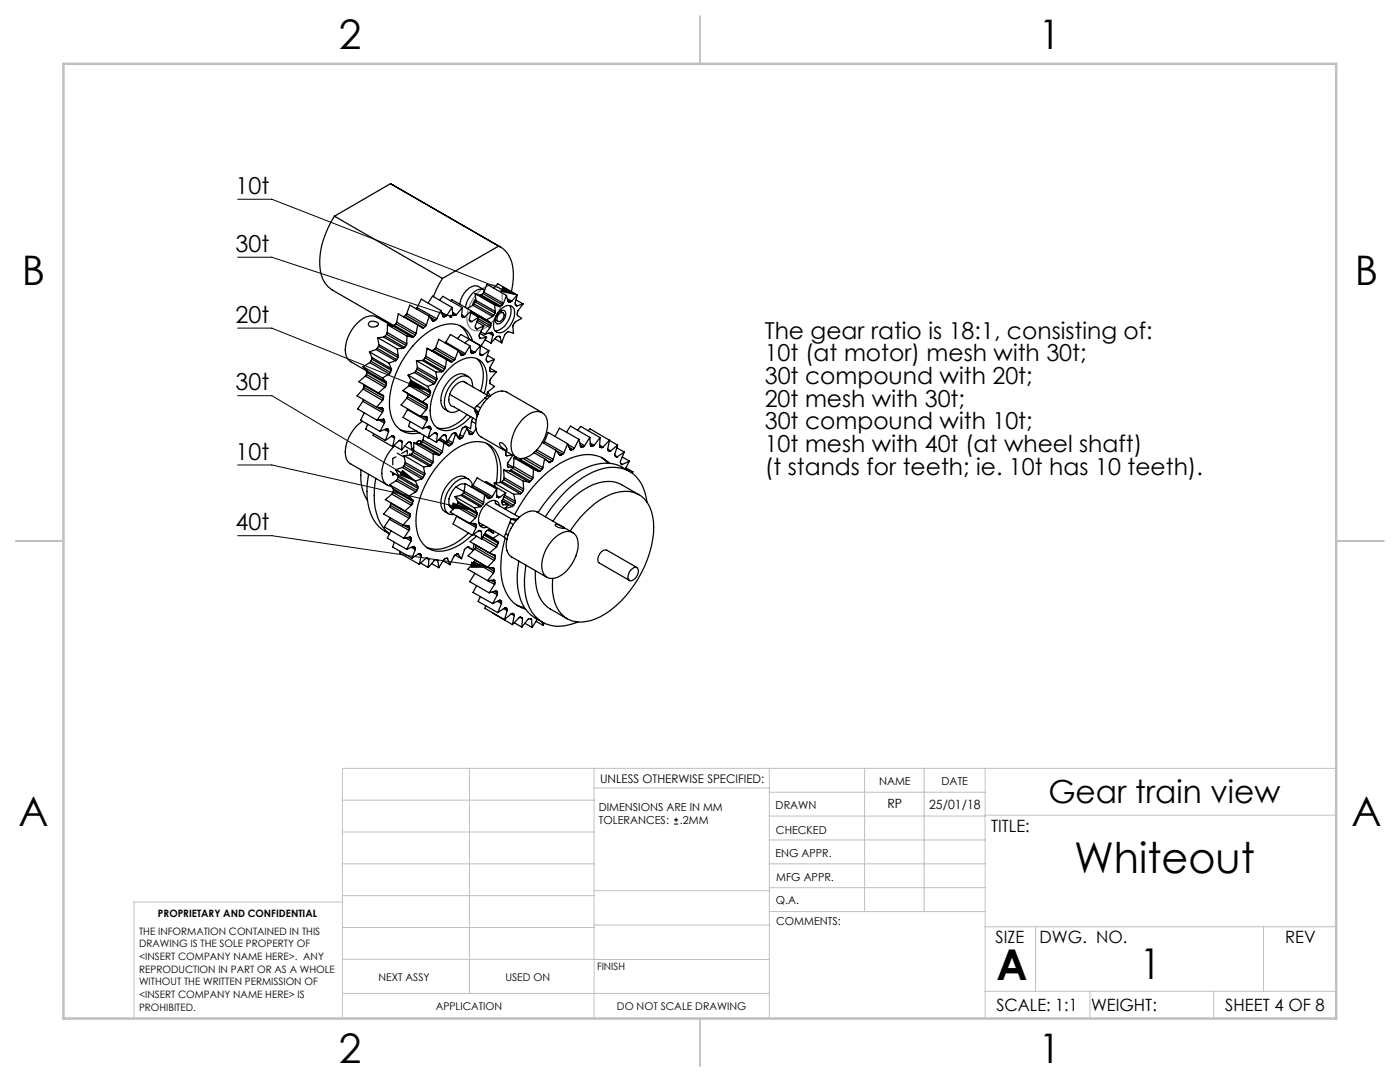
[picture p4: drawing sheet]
<svg xmlns="http://www.w3.org/2000/svg" width="279mm" height="216mm" viewBox="0 0 279 216" stroke-linecap="round" stroke-linejoin="round" font-family="sans-serif">
<g fill="none" stroke="#000" stroke-width=".2">
<path d="M47.4 39.8h6.9l48.9 19.1M47.4 51.3h6.9l35.7 11.8M100.4 57.2l2.8 1.7-3.2-.8zM47.4 65.5h6.9l30.4 12.3M47.4 79h6.9l28.6 17M81.9 76l2.8 1.8-3.2-.8zM47.4 92.8h6.9l39.2 8.8M80.3 93.9l2.6 2.1-3.1-1.2zM47.4 106.9h6.9l43 6.3M90.4 100.4l3.1 1.2-3.3-.2zM94.1 112.2l3.2 1h-3.3zM134.5 164.4h.9"/>
<path d="M134.5 163.6h.9M134.9 163.2v.8"/>
</g>
<path d="M95.3 58.6a3.7 3.7 0 0 1 3.9-1.5 3.6 3.6 0 0 1 .6 4.4 6.4 6.4 0 0 1-4.5 4.5 2.12 2.12 0 0 1-2.1-2.5 7.7 7.7 0 0 1 2.1-4.9z" fill="none" stroke="#808080" stroke-width=".25"/>
<g fill="none" stroke="#c0c0c0" stroke-width=".2">
<path d="M68.3 159.7h50.3M93.7 153.3v44.9M118.6 153.3v49.9M118.6 157.2h34.9M153.5 153.3v49.9M153.5 158.1h43.1M172.5 153.3v28.6M184.4 153.3v28.6M196.6 153.3v49.9M266.7 153.3h-198.4v49.9M68.3 178.7h50.3M68.3 172.4h50.3"/>
<path d="M68.3 166h50.3M68.3 180h-41.6v23.2M118.6 177.7h35M153.5 167.6h43.1M153.5 162.8h43.1M153.5 172.4h43.1M153.5 177.1h43.1M196.6 162.7h70.1M68.3 198.2h85.2M68.3 191.4l85.2 .1M68.3 185.1h50.3M118.6 184.6h35"/>
<path d="M153.6 181.9h43M196.6 197.8h70.1M196.6 184.9h70.1M206.7 184.9v12.9M217.5 197.8v5.4M242.2 197.8v5.4M252.2 184.9v12.9"/>
</g>
<path d="M139.7 3.2v9.5M3.1 107.9h9.6M266.7 107.9h9.5M139.7 203.2v9.6" fill="none" stroke="#c0c0c0" stroke-width=".25"/>
<path d="M12.7 12.7h254v190.5h-254z" fill="none" stroke="#c0c0c0" stroke-width=".5"/>
<path d="M100.4 57.2l2.8 1.7-3.2-.8zM89.7 62.9l-.1 .2a.34 .34 0 0 0 .3 .4 .34 .34 0 0 0 .4-.3l-.3-.1h.3a.34 .34 0 0 0-.2-.3 .34 .34 0 0 0-.4 .1zM81.9 76l2.8 1.8-3.2-.8zM80.3 93.9l2.6 2.1-3.1-1.2zM90.4 100.4l3.1 1.2-3.3-.2zM94.1 112.2l3.2 1h-3.3z" fill="#000"/>
<g fill="none" stroke="#000" stroke-width=".25">
<path d="M77.9 36.7l22.1 12.7M77.9 36.7l-11.2 6.4M77.9 36.7l.5 .2M66.7 43.1a15.4 15.4 0 0 0-2.6 11.8 5 5 0 0 0 2.2 3l12.3 7.1M66.7 43.1l21.6 12.5M87.7 59.9l.7-.8 3.9 2.3M88.3 55.6l-.7 1.2-1.1 2.4M88.3 55.6l11.2-6.5a6.1 6.1 0 0 1 2.9 6.4l-.3 2.7M94.8 58.6l3.9 2.3M94.8 58.6l1 .3M94.8 58.6l.2 1.3M94.9 59.7l-.4 .5-.2 .8"/>
<path d="M95 59.9l-.1 .4M95 59.9l3.8 2.3M95.8 58.9l3.9 2.3M96 58.8l-.2 .1M96 58.8l3.9 2.3M96.4 58.6l-.4 .2M96.4 58.6l3.9 2.2M96.6 58.3l-.2 .3M96.6 58.3l3.9 2.2M96.6 58.3l.6-1.6 3.9 2.2M96.6 57.8a2.38 2.38 0 0 0-3.9 .7 4.6 4.6 0 0 0-.9 2.2M96.7 57.9a1.98 1.98 0 0 0-2.5 .7 5 5 0 0 0-1.3 2.7"/>
<path d="M98.6 57.5l.7-.9 3.9 2.3M101.1 58.9l.3 1.2 .2 .2M101.1 58.9l-.6 1.6M101.2 59.6l.9 .5M101.4 59.9l.5 .3M103 59.8l1.4 .8M103.2 58.9l-.4 1.6 .2 .5h.2M103.2 58.9l-1.1 1.2M72.5 73.2l3.8 2.2M72.5 73.2l.7 .8M72.5 77.6l-1.2 1.4 3.8 2.2M72.5 77.6l3.8 2.3"/>
<path d="M72.5 79.7l-.1 .4M72.6 77.3l-.1 .3M72.6 77.3l3.9 2.3M72.7 76.7v.2M72.7 76.9l-.1 .4M72.7 76.9l3.9 2.2M72.9 75l-1.3 1.2 3.9 2.2M72.9 75l3.9 2.3M73.1 74.7l-.2 .3M73.1 74.7l3.9 2.3M73.2 74v.3M73.2 74l3.9 2.3"/>
<path d="M73.2 74.3l-.1 .4M73.2 74.3l3.9 2.3M73.7 64.3a1.29 1.29 0 0 1 1.8 .4 1.22 1.22 0 0 1-2 0zM73.7 70.2l3.9 2.3M73.7 70.2l.5 1.1M73.8 72.4l3.9 2.2M73.8 72.4l-1.3 .8M74 72.1l-.2 .3M74 72.1l3.9 2.2M74.2 71.6l-.2 .5M74.2 71.6l3.9 2.3M74.2 71.3v.3"/>
<path d="M74.2 71.3l3.9 2.3M75 69.7l3.9 2.3M75 69.7l-1.3 .5M75.3 69.5l-.3 .2M75.3 69.5l3.9 2.3M75.4 67.4l3.9 2.2M75.4 67.4l.2 1.4M75.5 78.4l1 .5 .1 .2M75.5 69.1l-.2 .4M75.5 69.1l3.9 2.2M75.6 68.8l-.1 .3M75.6 68.8l3.9 2.2"/>
<path d="M76.3 79.9l-1.2 1.3M76.3 75.4l.8 .9M76.5 79.6l-.2 .3M76.6 79.1l-.1 .5M76.6 67.3l3.9 2.2M76.6 67.3l-1.2 .1M76.8 77.3l-1.3 1.1M76.9 67.1l-.3 .2M76.9 67.1l3.9 2.2M77 77l-.2 .3M77.1 76.6l-.1 .4M77.1 76.3v.3"/>
<path d="M77.2 66.7l-.3 .4M77.2 66.7l3.8 2.2M77.3 66.4l-.1 .3M77.3 66.4l3.9 2.2M77.3 64.8l3.9 2.3M77.3 64.8v1.6M77.3 64.8l1.1 .3M77.6 72.5l.5 1.1M77.7 74.6l-1.4 .8M77.9 74.3l-.2 .3M78.1 73.9l-.2 .4M78.1 73.6v.3"/>
<path d="M78.2 65l-3.1-1.7a3.1 3.1 0 0 0-3.3 .7 7.3 7.3 0 0 0-2.7 7.1l.3 .5 .6 .6 3.2 1.8M78.4 65.1l3.9 2.2M78.7 64.9l-.3 .2M78.7 64.9l3.8 2.3M78.9 72l-1.3 .5M79 64.6l-.3 .3M79 64.6l3.9 2.3M79.2 71.8l-.3 .2M79.2 64.3l-.2 .3M79.2 64.3l3.8 2.2M79.2 64.3l.3-1.7 3.9 2.2M79.3 69.6l.2 1.4"/>
<path d="M79.4 71.3l-.2 .5M79.5 71l-.1 .3M80.4 77.9l3.9 2.3 1.2-1M80.4 77.9l.9 .6M80.5 69.5l-1.2 .1M80.6 63.1l-.1 .1M80.6 63.1l3.9 2.3M80.8 69.3l-.3 .2M81 62.9l-.4 .2M81 62.9l3.9 2.3M81 68.9l-.2 .4M81.2 68.6l-.2 .3"/>
<path d="M81.2 62.6l-.2 .3M81.2 79.5l3.9 2.2M81.2 79.5l-1.2 1.3 3.9 2.3M81.2 62.6l3.9 2.2M81.2 62.6l.6-1.7 3.9 2.2M81.2 67.1v1.5M81.2 67.1l1.1 .2M81.3 78.5l3.9 2.2 .1 .3M81.3 78.5l.1 .2M81.3 79.2l-.1 .3M81.3 79.2l3.9 2.2M81.4 78.7l-.1 .5"/>
<path d="M81.4 78.7l3.9 2.3M81.5 74.9l3.8 2.2M81.5 74.9l.5 1M81.7 76.9l3.8 2.3M81.7 76.9l-1.3 1M81.8 76.6l-.1 .3M81.8 76.6l4 2.3M82 75.9v.3M82 76.2l-.2 .4M82 75.9l3.9 2.2M82 76.2l3.9 2.2M82.5 67.2l-.2 .1"/>
<path d="M82.7 74.3l3.9 2.3M82.7 74.3l-1.2 .6M82.9 66.9l-.4 .3M83 74.1l-.3 .2M83 74.1l3.9 2.2M83 66.5l-.1 .4M83.1 72l3.9 2.2M83.1 72l.2 1.3M83.2 73.7l-.2 .4M83.2 73.7l3.9 2.2M83.3 61.4l-.3 .2M83.3 61.4l3.9 2.2"/>
<path d="M83.3 61.4l.8-1.7 3.9 2.2M83.3 73.3l-.1 .4M83.3 73.3l3.9 2.3M83.4 64.8l.9 .7 .2-.1M83.4 64.8l-.4 1.7M84.3 71.9l3.9 2.3M84.3 71.9l-1.2 .1M84.5 71.8l-.2 .1M84.5 71.8l3.9 2.2M84.8 71.4l-.3 .4M84.8 71.4l3.9 2.3M84.9 65.2l-.4 .2"/>
<path d="M85 71.1l-.2 .3M85 71.1l3.9 2.2M85.1 64.8l-.2 .4M85.2 69.5l3.9 2.3M85.2 69.5l-.2 1.6M85.2 69.5l.9 .5M85.3 77.1l.6 1M85.4 60.5l.9-1.4 3.9 2.2M85.7 63.1l.7 1h.2M85.7 63.1l-.6 1.7M85.7 63.2l1.2 .7M85.8 78.9l-.3 .3"/>
<path d="M85.9 78.4l-.1 .5M85.9 78.1v.3M86.1 70l3.9 2.2M86.2 63.9l.4 .2M86.4 69.9l-.3 .1M86.4 69.9l3.9 2.2M86.6 76.6l-1.3 .5M86.7 69.6l-.3 .3M86.7 69.6l3.9 2.3M86.9 76.3l-.3 .3M86.9 63.9l-.3 .2M87 69.4l-.3 .2"/>
<path d="M87 69.4l.6-1.7 3.8 2.3M87 69.4l3.8 2.2M87 74.2l.2 1.4M87.1 75.9l-.2 .4M87.2 63.6l-.3 .3M87.2 75.6l-.1 .3M88 61.9l.4 1.2 .2 .1M88 61.9l-.8 1.7M88.1 62.3l1.1 .6M88.2 74.2h-1.2M88.3 62.8l.6 .3M88.4 74l-.2 .2"/>
<path d="M88.4 63.1l.2 .1M88.7 73.7l-.3 .3M88.9 73.3l-.2 .4M88.9 63.1l-.3 .1M89 68.3l-.1 .1M89 68.3l.9-1.6 3.9 2.3M89 68.3l3.9 2.3M89.1 71.8l-.2 1.5M89.1 71.8l.9 .4M89.2 62.9l-.3 .2M89.7 78.7l5 2.8M89.9 60l.3-.2 3.9 2.2"/>
<path d="M90.2 61.3l.2 1.5 .1 .1M90.2 61.3l-1 1.6M90.3 72.1l-.3 .1M90.3 62.3l.8 .5M90.3 62.7l.5 .2M90.4 62.9h.1M90.5 62.9h.3M90.6 71.9l-.3 .2M90.8 71.6l-.2 .3M91.1 62.8l-.3 .1M91.3 67.6l.7-.9 3.9 2.3M91.4 70l.6 .9h.3"/>
<path d="M91.4 70l-.6 1.6M91.6 70.2l1 .6M91.8 65a4.8 4.8 0 0 1 1.8 2.7M92 70.8l.3 .1M92.1 63.1l.4 .2M92.1 62.8l.7 .4M92.2 63.2h.1M92.3 61.4l-.2 1.6 .2 .2M92.3 63.2l.2 .1M92.3 61.4l-1.2 1.4M92.3 76.1a3.6 3.6 0 0 0-2.5 4.5l.2 .4 .6 .1M92.4 76.1l4.9 2.8"/>
<path d="M92.5 76.1l.7 .4M92.6 70.8l-.3 .1M92.7 68.4l1-.7 3.9 2.3M92.8 63.2l-.3 .1M92.9 70.6l-.3 .2M93.5 75.2a2.3 2.3 0 0 0-3.4 .3 5.6 5.6 0 0 0-1.9 5.5 2.34 2.34 0 0 0 1.3 1.1M93.7 63.9l.5 .3M93.8 69l.2 1.4h.2M93.8 69l-.9 1.6M93.9 69.8l.9 .5M94 62.4l1.5 .9M94 70.2l.5 .2"/>
<path d="M94.1 62l-.4 1.9 .2 .3h.3M94.1 62.1l3 1.7M94.1 62l-1.3 1.2M94.1 70.4h.1M94.1 62.4l-.1-.2 3.9 2.2M94.1 62.4l3.9 2.2M94.1 62.4h.1M94.2 70.4h.3M94.3 77.2a1.73 1.73 0 0 0-1.9-2.2 5.5 5.5 0 0 0-3.5 6.4 1.67 1.67 0 0 0 2.8 .4M94.3 68.1a4.6 4.6 0 0 0-6.5-3.1 16.7 16.7 0 0 0-8.8 9.6 11.9 11.9 0 0 0-.5 9.6 4.4 4.4 0 0 0 5.3 2.2M94.4 60.9l3.9 2.2M94.4 60.9l-1.2 .7"/>
<path d="M94.7 60.7l-.3 .2M94.7 60.7l3.8 2.2M94.8 70.3l-.3 .1M94.9 60.3l-.2 .4M94.9 60.3l3.9 2.2M95 65.5l.2 .1M95.1 71.5a4.7 4.7 0 0 1 1.2 4.8l-.4 1.8M95.1 64.2l1.5 .9M95.3 63.9l2.5 1.5M95.4 63.6l2.5 1.4M95.5 63.3l-.7 1.8 .2 .5h.2M95.5 63.3l-1.3 .9"/>
<path d="M95.7 67.4l.2 .1M95.7 70.6l.1 .2M95.7 70.6l.6 .3M95.8 70.8l.2 .1M95.8 66.5l1.3 .8M95.8 70.8l.3 .1h.2M95.8 70.8h.1M95.9 69l-1.1 1.3M95.9 69l-.2 1.6M95.9 66.2l.9 .5M96.6 65.1l-1 1.8 .1 .5M96.6 65.1l-1.4 .5"/>
<path d="M96.6 78.5a7.4 7.4 0 0 0-.1-5.8 3.3 3.3 0 0 0-4.8-.7 12.1 12.1 0 0 0-5.8 10.8 3.2 3.2 0 0 0 5.1 2.6 10.1 10.1 0 0 0 2.9-2.3M96.8 67.8l1.2 .7M96.8 79.4l-1.6 1.6M96.8 79.4l.4 .2M97.1 63.8l.8 .6M97.1 67.3l-1.1 1.7M97.1 67.3l-1.2 .2M97.2 72.1l.2 .1M97.3 70.9l1.4 .8M97.3 78.9l.6 .2M97.3 78.2l.6 .8M97.3 78.9l-.5 .5"/>
<path d="M97.6 70l-.6 1.6v.3l.4 .3M97.6 70l-1.3 .9M97.6 66.5l.8 .4M97.8 73.4l1.3 .8M97.8 65.4l-1 1.3M97.8 74.1l.1 .1M97.9 66.4l.5 .2M97.9 64.4l.1 .2M97.9 65l-.1 .4M97.9 74.2h1.2M98 64.6l-.1 .4M98 66.3l.2 .1"/>
<path d="M98.2 66.4l.2 .2M98.2 66.4l-.2-.1-1.2 .4M98.3 63.1l-1.2 .7M98.4 66.6v.3M98.4 66.9l-.4 1.6M98.5 62.9l-.2 .2M98.7 71.7l-1 1.8 .1 .6 .1 .1M98.7 71.7l-1.3 .5M98.7 60.9l.1 1.3M98.7 60.9l1 .3M98.7 67.6l1.4 .8M98.8 62.5l-.3 .4"/>
<path d="M98.8 63.8l.6 .3M98.8 62.2v.3M99.1 74.2l-1.3 1.6v.7l.9 .6-1.4 1.2-.2 .5M99.4 62.5a1.01 1.01 0 0 1 1.4-.4 2.06 2.06 0 0 1-1.4 2.5 .67 .67 0 0 1-.6-.9l.3-.8zM99.6 67.1l.2 .1M99.6 62.7l.3-.3h.5a1.15 1.15 0 0 1-1 1.7 1 1 0 0 1 .2-1.4zM99.8 67.2l-.1-.1-.6 .1-1.1 1.3M99.8 67.2l.3 1.2M99.8 61.8a1.62 1.62 0 0 1 2.8-.2 4.3 4.3 0 0 1-2.6 4.8 1.3 1.3 0 0 1-1.5-1.7 4.8 4.8 0 0 1 1.3-2.9zM99.8 62.1l.6 .3M99.9 61.1l-.2 .1M100.3 60.8l-.4 .3"/>
<path d="M100.5 60.5l-.2 .3M101.4 60.1l.2 .2M101.7 61a3.7 3.7 0 0 1-1.1 4.1 2.58 2.58 0 0 1-1.8 .9M101.9 60.2l-.3 .1M102.1 60.1l-.2 .1M103 60.9l.2 .1M104.4 60.6l-1.1 1.5-.1 .5v.3l.9 .6-1.2 .7-.5 .6-.1 .4 .2 1.3-1-.3-.5 .3-.9 1.9M104.4 60.6l-1.2 .4M72 93.8a9.1 9.1 0 0 0 1.3 6.1M72.3 84.1a7.7 7.7 0 0 0-3.3 6.8 2.02 2.02 0 0 0 1 1.7l7.3 4.2M72.4 80.1l-1 1.5 3.8 2.3M72.4 80.1l3.9 2.2"/>
<path d="M72.7 82.4l-.7 1.5 3.8 2.2M73.4 84.7l-.4 .9 3.9 2.3M73.6 94.7a13 13 0 0 0 1.4 9.7 7.3 7.3 0 0 0 2.7 2.1 9 9 0 0 1-3-7.6l.3-3.4M74.5 86.5v.4l3.9 2.2M75.1 81.2l1.2 .2 .1 .2M75.2 81.2l1.2 .8M75.6 83.8l1.1 .6M76 81.4l.4 .2M76.1 83.7l.7 .4M76.3 82.3l-1.1 1.6M76.4 82l-.1 .3M76.4 81.6v.4"/>
<path d="M76.5 83.6l.2 .2M76.7 83.8l.1 .3M76.7 83.8l-.2-.2-1.3 .3M76.7 84.4l-.9 1.7M76.8 84.1l-.1 .3M76.8 85.7l.7 .4M77.1 85.6l.4 .3M77.3 85.5l.1 .1M77.4 85.6l.1 .3M77.4 85.6l-.2-.1-1.4 .6M77.5 85.9v.2M77.5 86.1l-.6 1.8"/>
<path d="M77.8 96.7l3.8 2.3M77.8 96.7l.7 .8M77.9 94.1l1.6 .9M78.1 87.1l.6 .3M78.2 98.6l-1.3 1.1 3.9 2.3M78.2 98.6l3.9 2.2M78.3 87l.4 .2M78.4 94.4v.4l.4-.2M78.4 98.2l-.2 .4M78.4 98.2l3.9 2.3M78.4 87h.1M78.5 87l.2 .2"/>
<path d="M78.5 87h-.3l-1.3 .9M78.5 97.5v.3M78.5 97.5l3.9 2.3M78.5 97.8l-.1 .4M78.5 97.8l3.9 2.3M78.6 88.9l1.6 .9M78.7 87.2v.2M78.7 89a7.2 7.2 0 0 0-2.3 6.7 1.91 1.91 0 0 0 1.6 1.3M78.7 87.4l-.3 1.7M79 93.7l3.9 2.3M79 93.7l.5 1.2M79 91.2l-.6 .3v1.2"/>
<path d="M79.1 95.9l3.9 2.2M79.1 95.9l-1.3 .8M79.3 90.4l1.4 .8M79.3 95.6l-.2 .3M79.3 95.6l3.9 2.3M79.5 95.2l-.2 .4M79.5 95.2l3.9 2.2M79.5 94.9v.3M79.5 94.9l3.9 2.2M79.7 87.9l.6 .3M79.9 85.8a5.2 5.2 0 0 0 3.1 .2M80.2 90.5l1.1-.6v.7"/>
<path d="M80.3 88.2l-.1-.3-.4-.1-1.4 1.3M80.3 88.2l-.1 1.6M80.3 93.3l3.9 2.2M80.3 93.3l-1.3 .4M80.6 93l-.3 .3M80.6 93l3.9 2.3M80.6 90.9l3.9 2.3M80.6 90.9l.3 1.4M80.8 92.6l-.2 .4M80.8 89l1.4 .8M80.8 92.6l3.9 2.3M80.9 92.3l-.1 .3"/>
<path d="M80.9 92.3l3.9 2.2M81.3 81.7l3.9 2.3M81.3 81.7l-.9 1.6 3.9 2.2M81.4 81.6l-.1 .1M81.6 99l.8 .8M81.7 88.2l.3 .2M81.8 90.6l.2 .1M81.8 84.1l-.3 1 3.9 2.2M81.8 90.8l4 2.2M81.8 90.8l-1.2 .1M82 88.4v-.2l-.6 .1-1.2 1.5M82 88.4l.2 1.4"/>
<path d="M82.1 90.6l-.3 .2M82.1 90.6l3.9 2.3M82.4 99.8v.3M82.4 90.2l-.3 .4M82.4 90.2l3.9 2.3M82.5 89.9l-.1 .3M82.5 89.3l-.3 .5M82.5 89.9l3.9 2.2M82.6 88.3l3.9 2.3M82.6 88.3l-.1 1.6M82.6 88.3l1.1 .3M82.9 96l.5 1.1"/>
<path d="M83 98.1l-1.4 .9M83.1 88.4h.1M83.2 97.9l-.2 .2M83.4 97.4l-.2 .5M83.4 97.1v.3M83.7 88.6l3.9 2.2M83.8 87.9l.2 .1M83.9 83.1h1.2l.1 .2M83.9 88.4l-.2 .2M83.9 88.4l3.9 2.3M84 88l-.1-.1-.5 .1-.3 .4M84 88l.1 .3"/>
<path d="M84.2 95.5l-1.3 .5M84.2 88.1l-.3 .3M84.2 88.1l3.9 2.3M84.3 83.1l1 .5M84.4 87.8l-.2 .3M84.4 87.8l3.9 2.2M84.5 95.3l-.3 .2M84.5 93.2l.3 1.3M84.6 86.9l-.2 .9M84.7 94.9l-.2 .4M84.8 94.5l-.1 .4M84.9 83.1l.3 .2"/>
<path d="M85.1 81.7l-1.2 1.4M85.2 85.2l.8 .5M85.2 81.4l-.1 .3M85.2 84l-.9 1.5M85.2 83.3l.1 .3M85.3 83.6l-.1 .4M85.3 81l-.1 .4M85.4 87.3l1.7 1M85.5 85.1l.5 .3M85.7 85.1h.1M85.8 93l-1.3 .2M85.8 85.1l.2 .3"/>
<path d="M85.8 85.1h-.2l-1.3 .4M86 85.4v.3M86 85.7l-.6 1.6M86 92.9l-.2 .1M86.3 92.5l-.3 .4M86.4 92.1l-.1 .4M86.5 90.6l-.1 1.5M86.5 90.6l1.1 .2M86.7 86.4h.4l.2 .3M86.7 86.4l-1.3 .9M86.7 86.4l.6 .3M86.9 86.3l.1 .1"/>
<path d="M87.3 86.7l-.2 1.6M87.6 87.8l1 .6M87.6 87.7l2.2 1.2M87.8 90.7l-.2 .1M87.8 87.5l1.4 .8M88.1 90.4l-.3 .3M88.3 90l-.2 .4M88.6 88.4l.9 .6 .3-.1M88.6 88.4l-.3 1.6M88.8 86.8l.2 .2M89 87l-.1-.2-.6 .1-1.2 1.4M89 87l.2 1.3"/>
<path d="M89.3 88.2l.8 .5M89.5 87.8l.8 .5M90.1 88.7l-.3 .2M90.3 88.3l-.2 .4M90.6 86.4l.3 .2M90.6 81.2l4.4 2.6M90.8 99.1l.5 .9M90.8 99.1l3.9 2.3M90.8 86.3l.1 .1M90.9 86.6l.7 1h.2M90.9 86.6l-.6 1.7M90.9 86.4l-.1-.1-.6 .3-1 1.7"/>
<path d="M90.9 86.4l.7 .9M90.9 97.2l1.7 .9M91.3 87.2l.3 .1M91.4 87.3l.4 .3M91.7 87.1l.5 .3M91.8 86.7l.6 .4M92 98.8l-1.2 .3M92 98.8l3.8 2.3M92.2 87.4l-.4 .2M92.2 98.7l-.2 .1M92.2 98.7l3.9 2.2M92.4 87.1l-.2 .3"/>
<path d="M92.5 98.3l-.3 .4M92.5 98.3l3.9 2.3M92.6 98l-.1 .3M92.6 98l3.9 2.2M92.6 98l.3-1.5 3.8 2.2M92.7 85.1l-.5 .5-.6 1.7M92.7 85.1l.5 .3M92.8 96.6a2.49 2.49 0 0 0-2.7 1.8 3.2 3.2 0 0 0-.5 2.3M93.2 85.4l-.8 1.7M93.2 85.4l.5 1.2M93.2 82.7a7.3 7.3 0 0 1-5.1 2.8l-.9-.2M93.3 85.8l1.1 .6"/>
<path d="M93.5 95.6a2.32 2.32 0 0 0-3.4 .3 5.6 5.6 0 0 0-1.9 5.5l.2 .4 1.1 .7M93.5 86.3l.7 .3M93.7 86.6l.2 .1M94.1 84.1l.8 .4M94.1 97l-.2 .1M94.1 97l3.9 2.3M94.2 86.6l-.3 .1M94.3 96.9a1.63 1.63 0 0 0-2.5-1.3 5.7 5.7 0 0 0-2.9 6.2 1.47 1.47 0 0 0 1.8 .9M94.4 96.8l-.3 .2M94.4 96.8l3.8 2.3M94.4 96.8l.8-1.4 3.9 2.2M94.4 83.4l-.3 .5-.2 1.6-.9-.4h-.3"/>
<path d="M94.4 86.4l-.2 .2M94.7 81.5a.96 .96 0 0 1 .6 1.3M94.7 81.5l.1 .5M94.8 82l.6 .5M94.8 82l.4 1M95 85.5l-.6 .9M95.2 81l-.5 .5M95.2 81l.7 .4M95.3 82.7h.1M95.3 82.8a3.7 3.7 0 0 0 .7 4.4l7.1 4.1M96.7 98.7l.8 .8 .2-.1M96.7 98.7l-.2 1.5"/>
<path d="M96.8 96.3l.2-.2 3.9 2.3M97.1 88.5a7.1 7.1 0 0 1 2.1 6.8l-.2 1.1M97.2 99.2l.5 .2M98 99.3l-.3 .1M98.2 99.1l-.2 .2M98.6 96.4l3.9 2.2M98.6 96.4l.2 .7M98.7 99.8l.3 .7M99.1 97.6v1.5l.1 .1M99.1 97.6l-.9 1.5M99.1 99.1l.4 .2M99.1 98.9l.6 .3"/>
<path d="M99.2 99.2h.1M99.2 99.2l.3 .1M99.7 99.2l-.2 .1M99.8 96.3a8.2 8.2 0 0 0-1.4-6.9 5.3 5.3 0 0 0-6.3-.5 18.6 18.6 0 0 0-9.1 15.2 5.6 5.6 0 0 0 3.2 5.7 7.8 7.8 0 0 0 7-2.2l1-.8M99.8 88.3a1.58 1.58 0 0 1 1.3 1.6 1.79 1.79 0 0 1-1.4-1.5zM99.9 96.3l3.9 2.2M99.9 96.3l-1.3 .1M100.2 96.1l-.3 .2M100.2 96.1l3.9 2.2M100.2 100l1.3 .7M100.2 99.9v.3l.2 .5M100.2 99.9l2 1.2"/>
<path d="M100.4 99.6l2.1 1.2M100.5 95.7l-.3 .4M100.5 93.8l3.9 2.2M100.5 93.8l1.2 .1M100.5 93.8l.1 1.5M100.5 95.7l3.9 2.2M100.6 99.1l2.2 1.3M100.6 95.3l-.1 .4M100.6 95.3l3.9 2.3M100.7 98.8l2.1 1.2M100.9 98.4l-1.2 .8M100.9 98.4l-.7 1.5"/>
<path d="M101 90.1l-.1 .4 .1 .4h.2M101 90.8l.2 .1M101.3 92.6l1.1 .6M101.3 93.1l.1 .1M101.4 93.2l1 .1M101.7 93.9l3.9 2.3M102 93.8l-.3 .1M102 93.8l3.9 2.2M102.2 90.8l-1 .1M102.3 93.4l-.3 .4M102.3 93.4l3.9 2.3M102.3 90.8l-1 1.6v.7l.1 .1"/>
<path d="M102.5 93.1l-.2 .3M102.5 93.1l3.9 2.2M102.5 98.6l.3 1.4M102.6 91.4l3.9 2.2M102.6 91.4l-.1 1.7M102.6 91.4l1 .4M103.6 91.8l3.9 2.3M103.8 98.5l-1.3 .1M103.9 91.8h-.3M103.9 91.8l3.9 2.2M104.1 98.3l-.3 .2M104.2 91.5l-.3 .3"/>
<path d="M104.2 83.8a4 4 0 0 1 3.5-1.6 2.38 2.38 0 0 1 1.6 2.7 7.7 7.7 0 0 1-4.3 6.4 2.12 2.12 0 0 1-3-2.3 8.2 8.2 0 0 1 2.2-5.2zM104.4 91.5l3.8 2.2M104.4 97.9l-.3 .4M104.4 96l.1 1.6M104.4 96l1.2 .2M104.5 97.6l-.1 .3M104.9 91.3l3.4 2M105.9 96l-.3 .2M106.2 95.7l-.3 .3M106.4 95.3l-.2 .4M106.5 93.6l-.1 1.7M106.5 93.6l1 .5"/>
<path d="M106.6 90.3l2.1 1.2M106.9 90.1l3.3 1.9M107.1 89.8l3.3 1.9M107.8 94l-.3 .1M108.2 93.7l-.4 .3M108.2 82.3l-7.1-4.1a3.1 3.1 0 0 0-3.5 1l-1.4 1.7-.9 1.9M108.2 88.3l2.7 1.6M108.3 93.3l-.1 .4M108.7 88.1l-.3 .3M108.7 88.1l3.8 2.2M108.7 88.1l.7-1.8 3.9 2.2M108.7 91.5l.9 .8h.3"/>
<path d="M108.7 91.5l-.4 1.8M108.8 91.7l1.1 .6M110.2 92l-.3 .3M110.4 91.7l-.2 .3M110.8 87.1l.9-1.7 3.8 2.3M110.9 89.9l.8 .9h.2M110.9 89.9l-.5 1.8M111 89.9l1.3 .8M111.5 90.6l.4 .2M112.3 90.7l-.4 .1M112.5 90.3l-.2 .4M113.1 86.3l.7-1.3 3.9 2.3"/>
<path d="M113.3 88.5l.5 1.3h.2M113.3 88.5l-.8 1.8M113.3 88.7l1.3 .7M113.6 89.3l.8 .4M113.8 89.7l.2 .1M114.4 89.7l-.4 .1M114.6 89.4l-.2 .3M115.3 85.9l.6-.8 3.9 2.2M115.5 87.7l.4 1.4 .2 .1M115.5 87.7l-.9 1.7M115.7 88.4l1 .5M115.8 88.8l.6 .3"/>
<path d="M115.9 89.1l.2 .1M116.4 89.1l-.3 .1M116.7 88.9l-.3 .2M117.4 85.9l.4-.3 3.8 2.2M117.7 87.3l.1 1.6 .2 .1M117.7 87.3l-1 1.6M117.8 88.4l.8 .5M117.8 88.8l.5 .2M117.9 88.9l.1 .1M118 89h.3M118.6 88.9l-.3 .1M119.7 89.1l.4 .2"/>
<path d="M119.7 88.8l.6 .4M119.7 89.2l.1 .1M119.8 87.3l-.1 1.7 .1 .3M119.8 89.3h.3M119.8 87.3l-1.2 1.6M120.1 91.3l1.2 1.1M120.3 89.2l-.2 .1M121.3 89.6l.6 .4M121.4 89.9l.2 .2 .3-.1M121.4 89.9h.1M121.6 87.8l-.3 1.8 .1 .3M121.6 87.8l-1.3 1.4"/>
<path d="M121.6 87.9l1.7 .9M121.7 92.4a6.8 6.8 0 0 0-7.8-1 22.7 22.7 0 0 0-11 10.9l-.2 .4M122.7 90.8l.5 .4M123.1 89.4l1.5 .8M123.3 88.8l-.6 1.9 .3 .5h.2M123.3 88.8l-1.4 1.2M123.9 92.5l.3 .2M124.2 91.2l1.4 .8M124.6 90.2l-.8 2 .2 .5h.2M124.6 90.2l-1.4 1M124.9 93.3l1.4 .9M125.6 94.1a8.5 8.5 0 0 0-9.8-.2 24.1 24.1 0 0 0-8.4 8.4"/>
<path d="M125.6 92l-1.4 .7M125.6 92l-.8 1.6M126.3 94.2l-.4 .1M126.3 94.2l-.1 .2M127.5 98.7l-3.4-2a6.7 6.7 0 0 0-6.7 .5 19.7 19.7 0 0 0-7 6.8M77.7 103.6l-1 1.5 3.9 2.3M77.7 103.6l3.9 2.2M77.8 101.2l-1.2 1.4 3.8 2.2M77.8 101.2l3.8 2.2M77.9 103.3l-.2 .3M77.9 100.9l-.1 .3M77.9 100.9l3.9 2.2"/>
<path d="M78 100.3v.1M78 100.4l-.1 .5M78 100.4l3.8 2.3M78 105.9l-.7 1.5 3.9 2.2M78.7 108.2l-.3 .9 3.8 2.3M79.9 110l-.1 .4 3.9 2.2M80.4 104.8l1.2 .1 .1 .2M80.5 104.8l1.2 .7M80.8 102l1 .4v.3M80.9 107.3l1.1 .7M81.3 104.9l.4 .2M81.4 107.2l.7 .4"/>
<path d="M81.6 105.8l-1 1.6M81.6 103.4l-1.2 1.4M81.7 105.1v.4M81.7 105.5l-.1 .3M81.8 107.2l.2 .1M81.8 103.1l-.2 .3M81.8 107.2l-1.2 .2M81.8 102.7v.4M82 107.3l.1 .3M82 108l-.8 1.6M82.1 107.6l-.1 .4M82.1 100.8l-1.3 1.2"/>
<path d="M82.1 109.2l.8 .5M82.3 100.5l-.2 .3M82.4 100.1l-.1 .4M82.4 109.1l.5 .3M82.6 109l.1 .1M82.7 109.1l.2 .3M82.7 109.1l-.2-.1-1.3 .6M82.9 109.4v.3M82.9 109.7l-.7 1.7M83.4 110.6l.7 .3M83.6 110.5l.4 .2M83.7 110.5h.1"/>
<path d="M83.8 110.5l.2 .2M83.8 110.5h-.3l-1.3 .9M84 112.4l1.5 .8M84 110.7l.1 .2M84.1 110.9l-.4 1.7M85.1 111.4l.5 .3M85.6 111.7l-.1-.3h-.5l-1.3 1.2M85.6 111.7l-.1 1.5M86.1 112.5l1.5 .8M87.1 111.7l.3 .2M87.4 111.9l-.2-.2h-.4l-1.3 1.5M87.4 111.9l.2 1.4"/>
<path d="M88.4 111.9l1.4 .8M89.2 111.4l.1 .1M89.3 111.5l-.4-.1-.4 .3-.9 1.6M89.3 111.5l.5 1.2M89.6 100.8l1.1 .6M89.7 100.9l.3 .4 .5 .3M90.8 110.7l1.3 .8M91 101.1l-1.1 1.1 3.9 2.2M91 101.1l3.9 2.2M91.1 103l-.7 1.6 3.9 2.2M91.1 103l3.9 2.3M91.2 102.9l-.1 .1"/>
<path d="M91.2 100.8l-.2 .3M91.2 100.8l3.9 2.2M91.3 110.5l.1 .1M91.3 100v.3M91.3 100.3l-.1 .5M91.3 100l3.9 2.3M91.3 100.3l3.9 2.3M91.4 110.6l-.2-.1-.6 .4-.8 1.8M91.4 110.6l.7 .9M93.3 109.1l1.1 .6M93.5 109.1l-.8 .5-.6 1.9M93.5 109.1h.1"/>
<path d="M93.5 109.1l.9 .6M93.5 106.4a10.3 10.3 0 0 1-6.4 3.2l-1.9-.4M93.8 104.4l1.1 .1 .1 .1M94.2 104.5l.9 .5M94.5 106.6l1.6 1M94.6 112.1l.1-.4 3.9 2.3M94.6 112.1l3.9 2.2M94.6 112.1l-1.2 1.5 3.9 2.3M94.6 108.5l-.2 1.2M94.7 101.4l.5 .9M94.7 109.6l3.9 2.2M94.7 109.6l-1.3 1.3 3.9 2.3"/>
<path d="M94.7 104.5l.3 .1M94.8 114.4l-1.1 1.7 3.9 2.2M94.9 109.2l-.2 .4M94.9 109.2l3.9 2.3M94.9 103.3l-1.1 1.1M95 108.8l-.1 .4M95 104.6l.1 .4M95 108.8l3.8 2.2M95 108.8h.1M95 105.3l-.7 1.5M95.1 105l-.1 .3M95.1 103l-.2 .3"/>
<path d="M95.1 107l-1.3 1.1 3.9 2.2M95.1 116.9l-.7 1.3 3.9 2.2M95.2 102.6l-.1 .4M95.2 102.3v.3M95.5 104.2l5.1 3M95.6 105.9l.5 .3M95.8 119l-.4 1 3.9 2.2M95.8 101.1l-1.1 .3M96.1 106.2l-.1-.3h-.5l-1.2 .9M96.1 100.9l-.3 .2M96.1 106.2v1.4M96.2 107.5l2.9 1.7"/>
<path d="M96.3 107.1l3 1.7M96.4 100.6l-.3 .3M96.5 100.2l-.1 .4M96.5 104.8l-.7 .1M96.6 106.8l2.8 1.6M96.7 106.6l2.6 1.5M96.8 106.4l1.6 1M97 100.6l5 2.9M97.3 115.9l1.4-.2v.2M97.3 113.2l1.2 .1 .1 .3M97.3 115.9l1.4 .7M97.4 105.8l1.1 .6"/>
<path d="M97.7 110.3l1.1 .5v.2M97.7 105.7h.1M97.8 105.7l-.8 .3-.9 1.6M97.8 105.7l.7 .7M98 115.8l.8 .5M98.2 113.3l.4 .3M98.2 118.1l1 .6M98.4 107.4l.9 .7M98.5 114.3l-1.2 1.6M98.5 115.7l.2 .2M98.6 106l-.1 .4M98.6 111.8l-1.3 1.4"/>
<path d="M98.6 114l-.1 .3M98.6 113.6v.4M98.7 118l.6 .4M98.7 116.6l-1.1 1.7M98.7 115.9l.1 .4M98.8 116.3l-.1 .3M98.8 111.5l-.2 .3M98.8 100.4l4.8 2.8M98.8 111v.5M99 117.9l.2 .1M99 117.9l-1.4 .4M99.1 109.2l-1.4 1.1"/>
<path d="M99.2 118l.1 .4M99.2 118.7l-.9 1.7M99.3 118.4l-.1 .3M99.3 108.8l-.2 .4M99.3 120l.8 .4M99.3 108.1l.1 .3M99.4 108.4l-.1 .4M99.6 119.8l.5 .3M99.6 106.6l-1.2 .8M99.7 100.9a1.22 1.22 0 0 0-.8-1 1.22 1.22 0 0 0-1.3 .3 4.2 4.2 0 0 0-1.9 4.5 1.1 1.1 0 0 0 1.5 .5M99.8 119.8h.1M99.9 119.8l.2 .3"/>
<path d="M99.9 119.8h-.2l-1.4 .6M100.3 100.6l.1 .1M100.4 100.7h1.1M100.6 107.2l.5 .4M100.8 101.4l.1 .1M100.8 107.4a17.4 17.4 0 0 0-.3 9.5 6.4 6.4 0 0 0 4.4 4.6M100.9 101.5l.1 .2M100.9 106.5l.5 .3M100.9 106.5l-.3 .7M101.5 100.7l-.8 .8M101.7 104.2l.7 .5M101.7 104.2l-.8 2.3"/>
<path d="M102 103.5a1.03 1.03 0 0 0 1.4 0M102 103.5l-.3 .7M102 103.5l.5 .1M102.2 101.1l-1.3 .4M102.5 103.6l.6 .2M102.5 103.6h.8M102.5 100.8l-.3 .3M102.8 100.4l-.3 .4M102.8 100v.4M103.5 111.9a13.8 13.8 0 0 0 1.2 9.4 8 8 0 0 0 3.6 2.8M105 112.8a13.7 13.7 0 0 0 1.2 9.3 6.5 6.5 0 0 0 7.7 2.5l1.4-.5M106.9 113.9a9.1 9.1 0 0 0 1.8 6.7l1.1 .9 3.4 2"/>
<path d="M110.7 107.4a3.4 3.4 0 0 1 3.5-1.2 2.87 2.87 0 0 1 1.2 3.2 7.5 7.5 0 0 1-4.7 6 2.02 2.02 0 0 1-2.6-2.2 7.9 7.9 0 0 1 2.6-5.8zM110.8 104.7h.6l1.3 .7h-.7a1.21 1.21 0 0 1-1.2-.7zM113.8 106a17.8 17.8 0 0 1 9.1-7.7 5.5 5.5 0 0 1 7.3 4.7 19.2 19.2 0 0 1-3.7 13.7 17.5 17.5 0 0 1-8.7 7.2 5.5 5.5 0 0 1-7.3-4.8l-.2-1v-2.7M114.3 106.3l-7.1-4.1a2.77 2.77 0 0 0-3 .6 7.5 7.5 0 0 0-3 7.1 1.96 1.96 0 0 0 .9 1.2l7.1 4.1M125.7 113.9a1.19 1.19 0 0 1 1.5-.6 1.85 1.85 0 0 1-1.5 2.6 1.32 1.32 0 0 1 0-2zM127.1 113.2l-6-3.4a1.76 1.76 0 0 0-1.6 2.5l6.1 3.5M129.1 100.2a7.4 7.4 0 0 0-4.6-6.6 9.9 9.9 0 0 0-8.4 1.8 26.2 26.2 0 0 0-7.3 7.7M96.9 120.9l-.1 .5 3.9 2.2M98.4 122.3l3.9 2.3M100.1 120.1v.3M100.1 120.4l-.8 1.8M100.5 121.5l.7 .3"/>
<path d="M100.8 121.3l.4 .2M100.9 121.3h.1M101 121.3l.2 .2M101 121.3h-.2l-1.5 .9M101.2 121.5v.3M101.2 121.8l-.5 1.8M102 122.5l-1.3 1.1M102 122.5l.6 .3M102.3 122.4l.2 .2M102.3 122.4l.3 .2v.2M102.3 122.4l-.3 .1M102.3 122.4h.1"/>
<path d="M102.6 122.8l-.3 1.8M102.6 124.2l1.5 .9M103.1 120.8l1.6 .4M103.8 123.2l.5 .2M104.3 123.4l-.1-.2h-.6l-1.3 1.4M104.3 123.4l-.2 1.7M104.7 124.4l1.5 .8M105.8 123.4l.3 .2M106.1 123.6l-.1-.2-.5 .1-1.4 1.6M106.1 123.6l.1 1.6M107 124l1.4 .8M107.2 123.6l-1 1.6"/>
<path d="M108.2 124.1l.2 .7M108.6 124.4l-.2 .4"/>
</g>
<g font-size="8.5">
<text x="214.3" y="174.2">Whiteout</text>
<text x="198.9" y="195.5">A</text>
<text x="227.5" y="195.4">1</text>
</g>
<g font-size="8.1">
<text x="67.6" y="9.7">2</text>
<text x="207.3" y="9.7">1</text>
<text x="4.4" y="57">B</text>
<text x="270.4" y="57">B</text>
<text x="3.7" y="164.9">A</text>
<text x="269.7" y="164.9">A</text>
<text x="67.6" y="212.2">2</text>
<text x="207.3" y="212.2">1</text>
</g>
<text font-size="6.3" x="209.2" y="160.2">Gear train view</text>
<g font-size="4.7">
<text x="47" y="38.7">10t</text>
<text x="47" y="50.3">30t</text>
<text x="47" y="64.4">20t</text>
<text x="152.6" y="67.6">The gear ratio is 18:1, consisting of:</text>
<text x="47" y="77.9">30t</text>
<text x="152.6" y="72.1">10t (at motor) mesh with 30t;</text>
<text x="152.6" y="76.6">30t compound with 20t;</text>
<text x="152.6" y="81.1">20t mesh with 30t;</text>
<text x="152.6" y="85.7">30t compound with 10t;</text>
<text x="47" y="91.7">10t</text>
<text x="152.6" y="90.2">10t mesh with 40t (at wheel shaft)</text>
<text x="152.6" y="94.7">(t stands for teeth; ie. 10t has 10 teeth).</text>
<text x="47" y="105.8">40t</text>
</g>
<g font-size="3.4">
<text x="197.8" y="166">TITLE:</text>
<text x="198.7" y="188.1">SIZE</text>
<text x="207.5" y="188.1">DWG. NO.</text>
<text x="256.5" y="188.2">REV</text>
<text x="198.8" y="201.7">SCALE: 1:1</text>
<text x="217.7" y="201.8">WEIGHT:</text>
<text x="244.5" y="201.7">SHEET 4 OF 8</text>
</g>
<g font-size="2.5">
<text x="177.1" y="161.3">RP</text>
<text x="185.4" y="161.4">25/01/18</text>
</g>
<text font-size="2.4" x="119.8" y="156.2">UNLESS OTHERWISE SPECIFIED:</text>
<g font-size="2.2">
<text x="119.5" y="161.8">DIMENSIONS ARE IN MM</text>
<text x="154.8" y="161.4">DRAWN</text>
<text x="175.4" y="156.6">NAME</text>
<text x="187.9" y="156.7">DATE</text>
<text x="119.5" y="164.4">TOLERANCES:</text>
<text x="135.7" y="164.4">.2MM</text>
<text x="154.9" y="166.3">CHECKED</text>
<text x="154.8" y="171">ENG APPR.</text>
<text x="154.9" y="175.7">MFG APPR.</text>
<text x="154.9" y="180.4">Q.A.</text>
<text x="154.9" y="184.6">COMMENTS:</text>
</g>
<g font-size="2.1">
<text x="75.5" y="195.7">NEXT ASSY</text>
<text x="100.9" y="195.7">USED ON</text>
<text x="86.9" y="201.5">APPLICATION</text>
<text x="123.1" y="201.6">DO NOT SCALE DRAWING</text>
</g>
<g font-size="2">
<text x="31.5" y="182.9">PROPRIETARY AND CONFIDENTIAL</text>
<text x="27.8" y="186.5">THE INFORMATION CONTAINED IN THIS</text>
<text x="27.8" y="189">DRAWING IS THE SOLE PROPERTY OF</text>
<text x="27.8" y="191.6">&lt;INSERT COMPANY NAME HERE&gt;. ANY</text>
<text x="27.8" y="194.1">REPRODUCTION IN PART OR AS A WHOLE</text>
<text x="27.8" y="196.6">WITHOUT THE WRITTEN PERMISSION OF</text>
<text x="119.1" y="193.5">FINISH</text>
<text x="27.8" y="199.1">&lt;INSERT COMPANY NAME HERE&gt; IS</text>
<text x="27.8" y="201.7">PROHIBITED.</text>
</g>
</svg>
